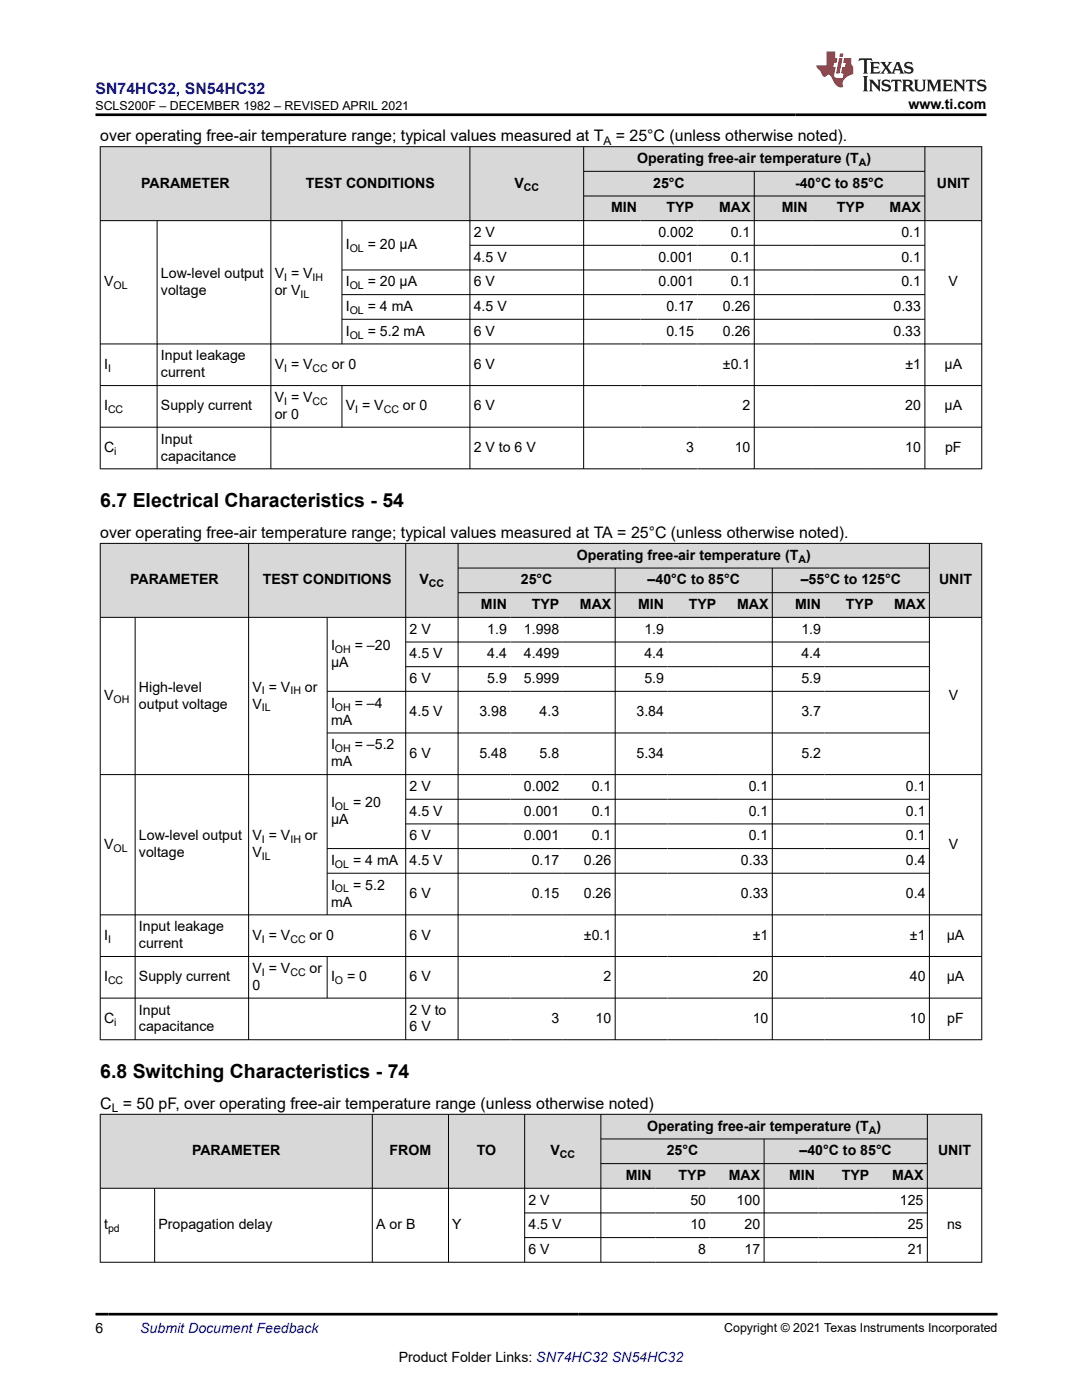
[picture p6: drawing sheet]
<svg xmlns="http://www.w3.org/2000/svg" width="216mm" height="279mm" viewBox="0 0 216 279" stroke-linecap="round" stroke-linejoin="round" font-family="sans-serif">
<g fill="#d8d8d8">
<path d="M20 29.3h175.9v4.9h-175.9z" fill-rule="evenodd"/>
<path d="M20.1 29.3h33.9v14.7h-33.9z" fill-rule="evenodd"/>
<path d="M54.1 29.3h39.6v14.7h-39.6z" fill-rule="evenodd"/>
<path d="M93.8 29.3h22.6v14.7h-22.6z" fill-rule="evenodd"/>
<path d="M116.5 29.3h68v4.8h-68z" fill-rule="evenodd"/>
<path d="M184.6 29.3h11.2v14.7h-11.2z" fill-rule="evenodd"/>
<path d="M116.5 34.3h33.9v4.8h-33.9z" fill-rule="evenodd"/>
<path d="M150.6 34.3h33.9v4.8h-33.9z" fill-rule="evenodd"/>
<path d="M116.5 39.2h11.3v4.8h-11.3z" fill-rule="evenodd"/>
<path d="M127.8 39.2h11.4v4.8h-11.4z" fill-rule="evenodd"/>
<path d="M139.2 39.2h11.2v4.8h-11.2z" fill-rule="evenodd"/>
<path d="M150.6 39.2h11.3v4.8h-11.3z" fill-rule="evenodd"/>
<path d="M161.9 39.2h11.3v4.8h-11.3z" fill-rule="evenodd"/>
<path d="M173.2 39.2h11.3v4.8h-11.3z" fill-rule="evenodd"/>
</g>
<g fill="none" stroke="#000" stroke-width=".2">
<path d="M19.9 29.3h176.1M20 29.2v64.4M54 29.2v64.4M93.8 29.2v64.4M116.5 29.2v64.4M116.5 34.2h68.1M116.5 39.1h68.1M150.5 34.2v59.4M184.6 29.2v64.4M195.9 29.2v64.4M19.9 44h176.1M31.3 44v49.6"/>
<path d="M68.2 53.9h116.4M68.2 58.8h116.4M68.2 44v24.7M93.8 49h90.8M19.9 68.6h176.1M19.9 76.9h176.1M68.2 63.7h116.4M68.2 76.9v8.4M19.9 85.3h176.1M19.9 93.6h176.1"/>
</g>
<g fill="#d8d8d8">
<path d="M20 108.4h175.9v5h-175.9z" fill-rule="evenodd"/>
<path d="M20.1 108.5h29.4v14.6h-29.4z" fill-rule="evenodd"/>
<path d="M49.7 108.5h31.2v14.6h-31.2z" fill-rule="evenodd"/>
<path d="M81 108.5h10.3v14.6h-10.3z" fill-rule="evenodd"/>
<path d="M91.5 108.5h93.9v4.8h-93.9z" fill-rule="evenodd"/>
<path d="M185.5 108.5h10.3v14.6h-10.3z" fill-rule="evenodd"/>
<path d="M91.5 113.4h31.2v4.8h-31.2z" fill-rule="evenodd"/>
<path d="M122.8 113.4h31.2v4.8h-31.2z" fill-rule="evenodd"/>
<path d="M154.2 113.4h31.2v4.8h-31.2z" fill-rule="evenodd"/>
<path d="M91.5 118.3h10.4v4.8h-10.4z" fill-rule="evenodd"/>
<path d="M101.9 118.3h10.4v4.8h-10.4z" fill-rule="evenodd"/>
<path d="M112.3 118.3h10.4v4.8h-10.4z" fill-rule="evenodd"/>
<path d="M122.8 118.3h10.4v4.8h-10.4z" fill-rule="evenodd"/>
<path d="M133.2 118.3h10.5v4.8h-10.5z" fill-rule="evenodd"/>
<path d="M143.7 118.3h10.3v4.8h-10.3z" fill-rule="evenodd"/>
<path d="M154.2 118.3h10.4v4.8h-10.4z" fill-rule="evenodd"/>
<path d="M164.6 118.3h10.4v4.8h-10.4z" fill-rule="evenodd"/>
<path d="M175 118.3h10.4v4.8h-10.4z" fill-rule="evenodd"/>
</g>
<g fill="none" stroke="#000" stroke-width=".2">
<path d="M19.9 108.4h176.1M20 108.4v99.2M49.6 108.4v99.2M81 108.4v99.2M91.4 113.4h94.1M91.4 118.3h94.1M91.4 108.4v99.2M122.8 113.4v94.2M154.1 113.4v94.2M185.5 108.4v99.2M195.9 108.4v99.2M19.9 123.2h176.1"/>
<path d="M27 123.2v84.4M65.3 123.2v59.4M81 128.1h104.5M81 133.1h104.5M185.5 138h-120.2M19.9 154.6h176.1M65.3 146.3h120.2M81 159.5h104.5M65.3 174.3h120.2M81 164.4h104.5M185.5 169.4h-120.2M19.9 182.6h176.1"/>
<path d="M19.9 190.9h176.1M19.9 199.2h176.1M65.3 190.9v8.4M19.9 207.5h176.1"/>
</g>
<g fill="#d8d8d8">
<path d="M20 222.4h175.9v4.9h-175.9z" fill-rule="evenodd"/>
<path d="M20.1 222.4h54.1v14.7h-54.1z" fill-rule="evenodd"/>
<path d="M74.4 222.4h15v14.7h-15z" fill-rule="evenodd"/>
<path d="M89.6 222.4h15v14.7h-15z" fill-rule="evenodd"/>
<path d="M104.8 222.4h15v14.7h-15z" fill-rule="evenodd"/>
<path d="M120 222.4h65v4.8h-65z" fill-rule="evenodd"/>
<path d="M185.1 222.4h10.7v14.7h-10.7z" fill-rule="evenodd"/>
<path d="M120 227.4h32.4v4.8h-32.4z" fill-rule="evenodd"/>
<path d="M152.5 227.4h32.5v4.8h-32.5z" fill-rule="evenodd"/>
<path d="M120 232.3h10.8v4.8h-10.8z" fill-rule="evenodd"/>
<path d="M130.8 232.3h10.8v4.8h-10.8z" fill-rule="evenodd"/>
<path d="M141.6 232.3h10.8v4.8h-10.8z" fill-rule="evenodd"/>
<path d="M152.5 232.3h10.8v4.8h-10.8z" fill-rule="evenodd"/>
<path d="M163.3 232.3h10.9v4.8h-10.9z" fill-rule="evenodd"/>
<path d="M174.2 232.3h10.8v4.8h-10.8z" fill-rule="evenodd"/>
</g>
<g fill="none" stroke="#000" stroke-width=".2">
<path d="M19.9 222.4h176.1M19.9 237.1h176.1M20 222.3v29.7M30.9 237.1v14.9M74.3 222.3v29.7M89.5 222.3v29.7M104.7 222.3v29.7M119.9 222.3v29.7M119.9 227.3h65.2M119.9 232.2h65.2M152.5 227.3v24.7M185 222.3v29.7"/>
<path d="M195.9 222.3v29.7M19.9 251.9h176.1M104.7 242.1h80.4M104.7 247h80.4"/>
</g>
<path d="M171.5 11.6l-.2 .6 .5-.2h.6v.1v2.2l-.2 .4h1l-.2-.4v-2.2v-.1h.5l.6 .2-.2-.6zM173.6 12.4l.2 .3v1.6l-.2 .4h1.9l.1-.6a1.08 1.08 0 0 1-1.3 .2v-.7h.6l.4 .2v-.7l-.4 .2h-.6v-.5l.2-.2a1 1 0 0 1 1 .3l-.1-.5zM175.7 12.4l.9 1.1-1 1.2h.9l-.2-.2 .5-.8 .4 .8-.2 .2h1.6l-.2-.2 .2-.5h.9l.1 .5-.1 .2h.9l-.2-.4-.8-1.9h-.5l-.9 2.1-.9-1.1 .9-1h-.8l.2 .2-.4 .6-.4-.6 .2-.2zM179 12.8l.4 1h-.7zM180.7 12.5a.65 .65 0 0 0-.2 .7 .65 .65 0 0 0 .6 .5l.6 .1 .1 .3a.79 .79 0 0 1-.7 .4 .79 .79 0 0 1-.7-.5l.1 .7 .2-.1a.93 .93 0 0 0 1.1 0 .93 .93 0 0 0 .4-.9 1.46 1.46 0 0 0-1.2-.6l-.1-.3a1.09 1.09 0 0 1 1.2 .2l-.2-.6-.1 .1-.5-.2zM172.2 15.2l.2 .4v2.2l-.2 .4h1l-.2-.4v-2.2l.2-.4zM173.4 15.9l.2 .4v1.5l-.2 .4h.8l-.3-.4 .1-1.3 1.6 1.8v-2l.2-.4h-.7l.1 .2 .1 1.1-1.2-1.3zM176.2 16a.65 .65 0 0 0-.2 .8 .65 .65 0 0 0 .6 .4l.6 .2 .1 .2a.79 .79 0 0 1-.7 .4 .79 .79 0 0 1-.7-.5l.1 .7 .2-.1a.93 .93 0 0 0 1.1 .1 .93 .93 0 0 0 .4-1 1.46 1.46 0 0 0-1.2-.5l-.1-.4a1.09 1.09 0 0 1 1.2 .2l-.1-.6-.2 .1-.5-.1zM177.9 15.9l-.1 .6a.63 .63 0 0 1 .8-.3v1.6l-.3 .4h1l-.2-.4v-1.6a.66 .66 0 0 1 .8 .3l-.1-.6zM180 15.9l.2 .4v1.5l-.2 .4h1l-.2-.2-.1-.7h.5l.1 .2a.79 .79 0 0 0 1.2 .6l-1-.9a.61 .61 0 0 0 .6-.6 .61 .61 0 0 0-.5-.7zM180.8 16.2h.1a.47 .47 0 0 1 .5 .1 .47 .47 0 0 1 .1 .5l-.1 .1-.7 .1zM182.3 15.9l.2 .2a2.27 2.27 0 0 0 .4 2 1.04 1.04 0 0 0 1.7-.7v-1.3l.2-.2h-.8l.2 .4v1.1a.6 .6 0 0 1-.6 .6 .6 .6 0 0 1-.6-.6v-1.1l.3-.4zM184.9 15.9l.2 .4v1.5l-.2 .4h.8l-.3-.4v-1.4l.9 1.9 .9-1.9v1.4l-.3 .4h1l-.2-.4v-1.5l.2-.4h-.8l-.7 1.5-.6-1.5zM188.1 15.9l.2 .4v1.5l-.2 .4h1.9l.1-.6a1.09 1.09 0 0 1-1.3 .2v-.7h.6l.4 .2v-.6l-.4 .2h-.6v-.6l.2-.1a1.01 1.01 0 0 1 1 .3l-.1-.6zM190.2 15.9l.3 .4v1.5l-.3 .4h.8l-.2-.4v-1.3l1.6 1.8v-2l.2-.4h-.7l.2 .2v1.1l-1.2-1.3zM192.8 15.9l-.1 .6a.63 .63 0 0 1 .8-.3v1.6l-.3 .4h1l-.2-.4v-1.6a.66 .66 0 0 1 .8 .3l-.1-.6zM195.2 16a.65 .65 0 0 0-.2 .8 .65 .65 0 0 0 .6 .4l.6 .2 .2 .2a.79 .79 0 0 1-.7 .4 .79 .79 0 0 1-.7-.5l.1 .7 .2-.1a.93 .93 0 0 0 1 .1 .93 .93 0 0 0 .5-1 1.46 1.46 0 0 0-1.3-.5v-.4a1.09 1.09 0 0 1 1.2 .2l-.2-.6-.2 .1-.5-.1z" fill="#231f20"/>
<path d="M164.9 10.3v2.7h-2l.1 .4 .8 1a.95 .95 0 0 0 1 .9 .59 .59 0 0 1 .5-.4 .59 .59 0 0 1 .5 .3l.4 .8a1.59 1.59 0 0 0 2.1 1.4 1.61 1.61 0 0 1 1-2.3l1-.3-.1-1.5a1.59 1.59 0 0 1-.3-1.7h-1.5l-.2 .9h.6l-.2 .9h-.5l-.2 .9v.3l.4 .1-.1 .9h-.7a.73 .73 0 0 1-1-.7l.3-1.5h-.5l.1-.9h.5l.2-.9h-.5v-1.3zM167.4 11.6l-.6 3.1h.7l.6-3.1zM167.6 10.7l-.1 .6h.7l.1-.6z" fill="#ed1c24"/>
<path d="M19 22.9h177.8M19 262.3h180" fill="none" stroke="#000" stroke-width=".53"/>
<g font-size="3.9">
<text x="20" y="101.2">6.7 Electrical Characteristics - 54</text>
<text x="20" y="215.2">6.8 Switching Characteristics - 74</text>
</g>
<text font-size="3.2" fill="#00f" x="19.1" y="18.7">SN74HC32, SN54HC32</text>
<g font-size="3.2">
<text x="20" y="28.2">over operating free-air temperature range; typical values measured at T</text>
<text x="122.9" y="28.2">= 25°C (unless otherwise noted).</text>
<text x="20" y="107.4">over operating free-air temperature range; typical values measured at TA = 25°C (unless otherwise noted).</text>
<text x="20" y="221.3">C = 50 pF, over operating free-air temperature range (unless otherwise noted)</text>
</g>
<g font-size="2.8">
<text x="181.3" y="21.8">www.ti.com</text>
<text x="127.2" y="32.5">Operating free-air temperature (T )</text>
<text x="28.2" y="37.5">PARAMETER</text>
<text x="61" y="37.5">TEST CONDITIONS</text>
<text x="102.6" y="37.5">V</text>
<text x="130.3" y="37.5">25°C</text>
<text x="158.6" y="37.5">-40°C to 85°C</text>
<text x="186.9" y="37.5">UNIT</text>
<text x="94.5" y="47.3">2 V</text>
<text x="121.9" y="42.4">MIN</text>
<text x="131.4" y="47.3">0.002</text>
<text x="133" y="42.4">TYP</text>
<text x="143.5" y="42.4">MAX</text>
<text x="145.8" y="47.3">0.1</text>
<text x="156" y="42.4">MIN</text>
<text x="167" y="42.4">TYP</text>
<text x="177.5" y="42.4">MAX</text>
<text x="179.9" y="47.3">0.1</text>
<text x="69" y="49.8">I</text>
<text x="73.4" y="49.8">= 20 µA</text>
<text x="94.5" y="52.2">4.5 V</text>
<text x="131.4" y="52.2">0.001</text>
<text x="145.8" y="52.2">0.1</text>
<text x="179.9" y="52.2">0.1</text>
<text x="20.8" y="57.2">V</text>
<text x="32.1" y="55.5">Low-level output</text>
<text x="32.1" y="58.8">voltage</text>
<text x="54.8" y="55.5">V = V</text>
<text x="54.8" y="58.8">or V</text>
<text x="69" y="57.2">I</text>
<text x="73.4" y="57.2">= 20 µA</text>
<text x="94.5" y="57.2">6 V</text>
<text x="131.4" y="57.2">0.001</text>
<text x="145.8" y="57.2">0.1</text>
<text x="179.9" y="57.2">0.1</text>
<text x="189.3" y="57.2">V</text>
<text x="69" y="62.1">I</text>
<text x="73.4" y="62.1">= 4 mA</text>
<text x="94.5" y="62.1">4.5 V</text>
<text x="133" y="62.1">0.17</text>
<text x="144.2" y="62.1">0.26</text>
<text x="178.3" y="62.1">0.33</text>
<text x="32.1" y="71.9">Input leakage</text>
<text x="69" y="67">I</text>
<text x="73.4" y="67">= 5.2 mA</text>
<text x="94.5" y="67">6 V</text>
<text x="133" y="67">0.15</text>
<text x="144.2" y="67">0.26</text>
<text x="178.3" y="67">0.33</text>
<text x="20.8" y="73.6">I</text>
<text x="32.1" y="75.3">current</text>
<text x="54.8" y="73.6">V = V</text>
<text x="66.2" y="73.6">or 0</text>
<text x="94.5" y="73.6">6 V</text>
<text x="144.3" y="73.6">±0.1</text>
<text x="180.7" y="73.6">±1</text>
<text x="188.5" y="73.6">µA</text>
<text x="20.8" y="81.9">I</text>
<text x="32.1" y="81.9">Supply current</text>
<text x="54.8" y="80.2">V = V</text>
<text x="54.8" y="83.6">or 0</text>
<text x="69" y="81.9">V = V</text>
<text x="80.4" y="81.9">or 0</text>
<text x="94.5" y="81.9">6 V</text>
<text x="148.2" y="81.9">2</text>
<text x="180.6" y="81.9">20</text>
<text x="188.5" y="81.9">µA</text>
<text x="32.1" y="88.5">Input</text>
<text x="20.8" y="90.2">C</text>
<text x="32.1" y="91.9">capacitance</text>
<text x="94.5" y="90.2">2 V to 6 V</text>
<text x="136.9" y="90.2">3</text>
<text x="146.6" y="90.2">10</text>
<text x="180.6" y="90.2">10</text>
<text x="188.6" y="90.2">pF</text>
<text x="115.1" y="111.7">Operating free-air temperature (T )</text>
<text x="26" y="116.6">PARAMETER</text>
<text x="52.4" y="116.6">TEST CONDITIONS</text>
<text x="83.7" y="116.6">V</text>
<text x="103.9" y="116.6">25°C</text>
<text x="129.2" y="116.6">–40°C to 85°C</text>
<text x="159.8" y="116.6">–55°C to 125°C</text>
<text x="187.4" y="116.6">UNIT</text>
<text x="96" y="121.6">MIN</text>
<text x="106.1" y="121.6">TYP</text>
<text x="115.7" y="121.6">MAX</text>
<text x="127.3" y="121.6">MIN</text>
<text x="137.5" y="121.6">TYP</text>
<text x="147.1" y="121.6">MAX</text>
<text x="158.7" y="121.6">MIN</text>
<text x="168.8" y="121.6">TYP</text>
<text x="178.4" y="121.6">MAX</text>
<text x="66" y="129.7">I</text>
<text x="70.8" y="129.7">= –20</text>
<text x="81.7" y="126.5">2 V</text>
<text x="81.7" y="131.4">4.5 V</text>
<text x="97.2" y="126.5">1.9</text>
<text x="97.2" y="131.4">4.4</text>
<text x="104.5" y="126.5">1.998</text>
<text x="104.5" y="131.4">4.499</text>
<text x="128.6" y="126.5">1.9</text>
<text x="128.6" y="131.4">4.4</text>
<text x="159.9" y="126.5">1.9</text>
<text x="159.9" y="131.4">4.4</text>
<text x="66" y="133.1">µA</text>
<text x="81.7" y="136.3">6 V</text>
<text x="97.2" y="136.3">5.9</text>
<text x="104.5" y="136.3">5.999</text>
<text x="128.6" y="136.3">5.9</text>
<text x="159.9" y="136.3">5.9</text>
<text x="20.8" y="139.7">V</text>
<text x="27.7" y="138">High-level</text>
<text x="27.7" y="141.4">output voltage</text>
<text x="50.4" y="141.4">V</text>
<text x="50.4" y="138">V = V</text>
<text x="60.8" y="138">or</text>
<text x="66" y="141.2">I</text>
<text x="70.8" y="141.2">= –4</text>
<text x="81.7" y="142.9">4.5 V</text>
<text x="95.7" y="142.9">3.98</text>
<text x="107.7" y="142.9">4.3</text>
<text x="127" y="142.9">3.84</text>
<text x="159.9" y="142.9">3.7</text>
<text x="189.3" y="139.7">V</text>
<text x="66" y="144.6">mA</text>
<text x="66" y="149.6">I</text>
<text x="70.8" y="149.6">= –5.2</text>
<text x="66" y="152.9">mA</text>
<text x="81.7" y="151.2">6 V</text>
<text x="95.7" y="151.2">5.48</text>
<text x="107.7" y="151.2">5.8</text>
<text x="127" y="151.2">5.34</text>
<text x="159.9" y="151.2">5.2</text>
<text x="66" y="161.1">I</text>
<text x="70.4" y="161.1">= 20</text>
<text x="81.7" y="157.9">2 V</text>
<text x="104.5" y="157.9">0.002</text>
<text x="118.1" y="157.9">0.1</text>
<text x="149.4" y="157.9">0.1</text>
<text x="180.8" y="157.9">0.1</text>
<text x="27.7" y="167.7">Low-level output</text>
<text x="50.4" y="167.7">V = V</text>
<text x="60.8" y="167.7">or</text>
<text x="66" y="164.5">µA</text>
<text x="81.7" y="162.8">4.5 V</text>
<text x="81.7" y="167.7">6 V</text>
<text x="104.5" y="162.8">0.001</text>
<text x="104.5" y="167.7">0.001</text>
<text x="118.1" y="162.8">0.1</text>
<text x="118.1" y="167.7">0.1</text>
<text x="149.4" y="162.8">0.1</text>
<text x="149.4" y="167.7">0.1</text>
<text x="180.8" y="162.8">0.1</text>
<text x="180.8" y="167.7">0.1</text>
<text x="20.8" y="169.4">V</text>
<text x="27.7" y="171.1">voltage</text>
<text x="50.4" y="171.1">V</text>
<text x="66" y="172.6">I</text>
<text x="70.4" y="172.6">= 4 mA</text>
<text x="81.7" y="172.6">4.5 V</text>
<text x="106.1" y="172.6">0.17</text>
<text x="116.5" y="172.6">0.26</text>
<text x="147.8" y="172.6">0.33</text>
<text x="180.8" y="172.6">0.4</text>
<text x="189.3" y="169.4">V</text>
<text x="66" y="177.5">I</text>
<text x="70.4" y="177.5">= 5.2</text>
<text x="81.7" y="179.2">6 V</text>
<text x="106.1" y="179.2">0.15</text>
<text x="116.5" y="179.2">0.26</text>
<text x="147.8" y="179.2">0.33</text>
<text x="180.8" y="179.2">0.4</text>
<text x="27.7" y="185.9">Input leakage</text>
<text x="66" y="180.9">mA</text>
<text x="20.8" y="187.5">I</text>
<text x="27.7" y="189.2">current</text>
<text x="50.4" y="187.5">V = V</text>
<text x="61.8" y="187.5">or 0</text>
<text x="81.7" y="187.5">6 V</text>
<text x="116.5" y="187.5">±0.1</text>
<text x="150.2" y="187.5">±1</text>
<text x="181.6" y="187.5">±1</text>
<text x="188.9" y="187.5">µA</text>
<text x="20.8" y="195.9">I</text>
<text x="27.7" y="195.9">Supply current</text>
<text x="50.4" y="194.2">V = V</text>
<text x="50.4" y="197.5">0</text>
<text x="61.8" y="194.2">or</text>
<text x="66" y="195.9">I</text>
<text x="69.3" y="195.9">= 0</text>
<text x="81.7" y="195.9">6 V</text>
<text x="120.4" y="195.9">2</text>
<text x="150.2" y="195.9">20</text>
<text x="181.5" y="195.9">40</text>
<text x="188.9" y="195.9">µA</text>
<text x="27.7" y="202.5">Input</text>
<text x="81.7" y="202.5">2 V to</text>
<text x="20.8" y="204.2">C</text>
<text x="27.7" y="205.9">capacitance</text>
<text x="81.7" y="205.9">6 V</text>
<text x="110" y="204.2">3</text>
<text x="118.8" y="204.2">10</text>
<text x="150.2" y="204.2">10</text>
<text x="181.5" y="204.2">10</text>
<text x="189" y="204.2">pF</text>
<text x="129.1" y="225.7">Operating free-air temperature (T )</text>
<text x="38.3" y="230.6">PARAMETER</text>
<text x="77.7" y="230.6">FROM</text>
<text x="95.2" y="230.6">TO</text>
<text x="109.8" y="230.6">V</text>
<text x="133" y="230.6">25°C</text>
<text x="159.5" y="230.6">–40°C to 85°C</text>
<text x="187.2" y="230.6">UNIT</text>
<text x="124.9" y="235.5">MIN</text>
<text x="135.4" y="235.5">TYP</text>
<text x="145.4" y="235.5">MAX</text>
<text x="157.4" y="235.5">MIN</text>
<text x="168" y="235.5">TYP</text>
<text x="178" y="235.5">MAX</text>
<text x="20.8" y="245.3">t</text>
<text x="31.6" y="245.3">Propagation delay</text>
<text x="75.1" y="245.3">A or B</text>
<text x="90.3" y="245.3">Y</text>
<text x="105.5" y="240.4">2 V</text>
<text x="105.5" y="245.3">4.5 V</text>
<text x="137.8" y="240.4">50</text>
<text x="137.8" y="245.3">10</text>
<text x="147" y="240.4">100</text>
<text x="148.6" y="245.3">20</text>
<text x="179.6" y="240.4">125</text>
<text x="181.1" y="245.3">25</text>
<text x="189" y="245.3">ns</text>
<text x="105.5" y="250.3">6 V</text>
<text x="139.3" y="250.3">8</text>
<text x="148.6" y="250.3">17</text>
<text x="181.1" y="250.3">21</text>
<text x="19" y="266.1">6</text>
<text x="79.6" y="271.7">Product Folder Links: SN74HC32 SN54HC32</text>
</g>
<text font-size="2.8" fill="#00f" x="28" y="266.1">Submit Document Feedback</text>
<g font-size="2.5">
<text x="19" y="21.9">SCLS200F – DECEMBER 1982 – REVISED APRIL 2021</text>
<text x="144.5" y="265.8">Copyright © 2021 Texas Instruments Incorporated</text>
</g>
<g font-size="2.4">
<text x="120.4" y="28.9">A</text>
<text x="22.3" y="222">L</text>
</g>
<g font-size="2.1">
<text x="171.4" y="33.1">A</text>
<text x="104.5" y="38">CC</text>
<text x="69.8" y="50.3">OL</text>
<text x="22.7" y="57.7">OL</text>
<text x="56.7" y="56">I</text>
<text x="60" y="59.4">IL</text>
<text x="62.4" y="56">IH</text>
<text x="69.8" y="57.7">OL</text>
<text x="69.8" y="62.6">OL</text>
<text x="69.8" y="67.6">OL</text>
<text x="21.6" y="74.2">I</text>
<text x="56.7" y="74.2">I</text>
<text x="62.4" y="74.2">CC</text>
<text x="21.6" y="82.5">CC</text>
<text x="56.7" y="80.8">I</text>
<text x="62.4" y="80.8">CC</text>
<text x="70.9" y="82.5">I</text>
<text x="76.6" y="82.5">CC</text>
<text x="22.8" y="90.8">i</text>
<text x="159.3" y="112.3">A</text>
<text x="85.6" y="117.2">CC</text>
<text x="66.8" y="130.3">OH</text>
<text x="22.7" y="140.3">OH</text>
<text x="52.3" y="142">IL</text>
<text x="52.3" y="138.6">I</text>
<text x="57.9" y="138.6">IH</text>
<text x="66.8" y="141.8">OH</text>
<text x="66.8" y="150.1">OH</text>
<text x="66.8" y="161.7">OL</text>
<text x="22.6" y="170">OL</text>
<text x="52.3" y="168.3">I</text>
<text x="52.3" y="171.7">IL</text>
<text x="57.9" y="168.3">IH</text>
<text x="66.8" y="173.2">OL</text>
<text x="66.8" y="178.1">OL</text>
<text x="21.6" y="188.1">I</text>
<text x="52.3" y="188.1">I</text>
<text x="57.9" y="188.1">CC</text>
<text x="21.6" y="196.4">CC</text>
<text x="52.3" y="194.7">I</text>
<text x="57.9" y="194.7">CC</text>
<text x="66.8" y="196.4">O</text>
<text x="22.8" y="204.7">i</text>
<text x="173.3" y="226.2">A</text>
<text x="111.7" y="231.1">CC</text>
<text x="21.6" y="245.9">pd</text>
</g>
</svg>
